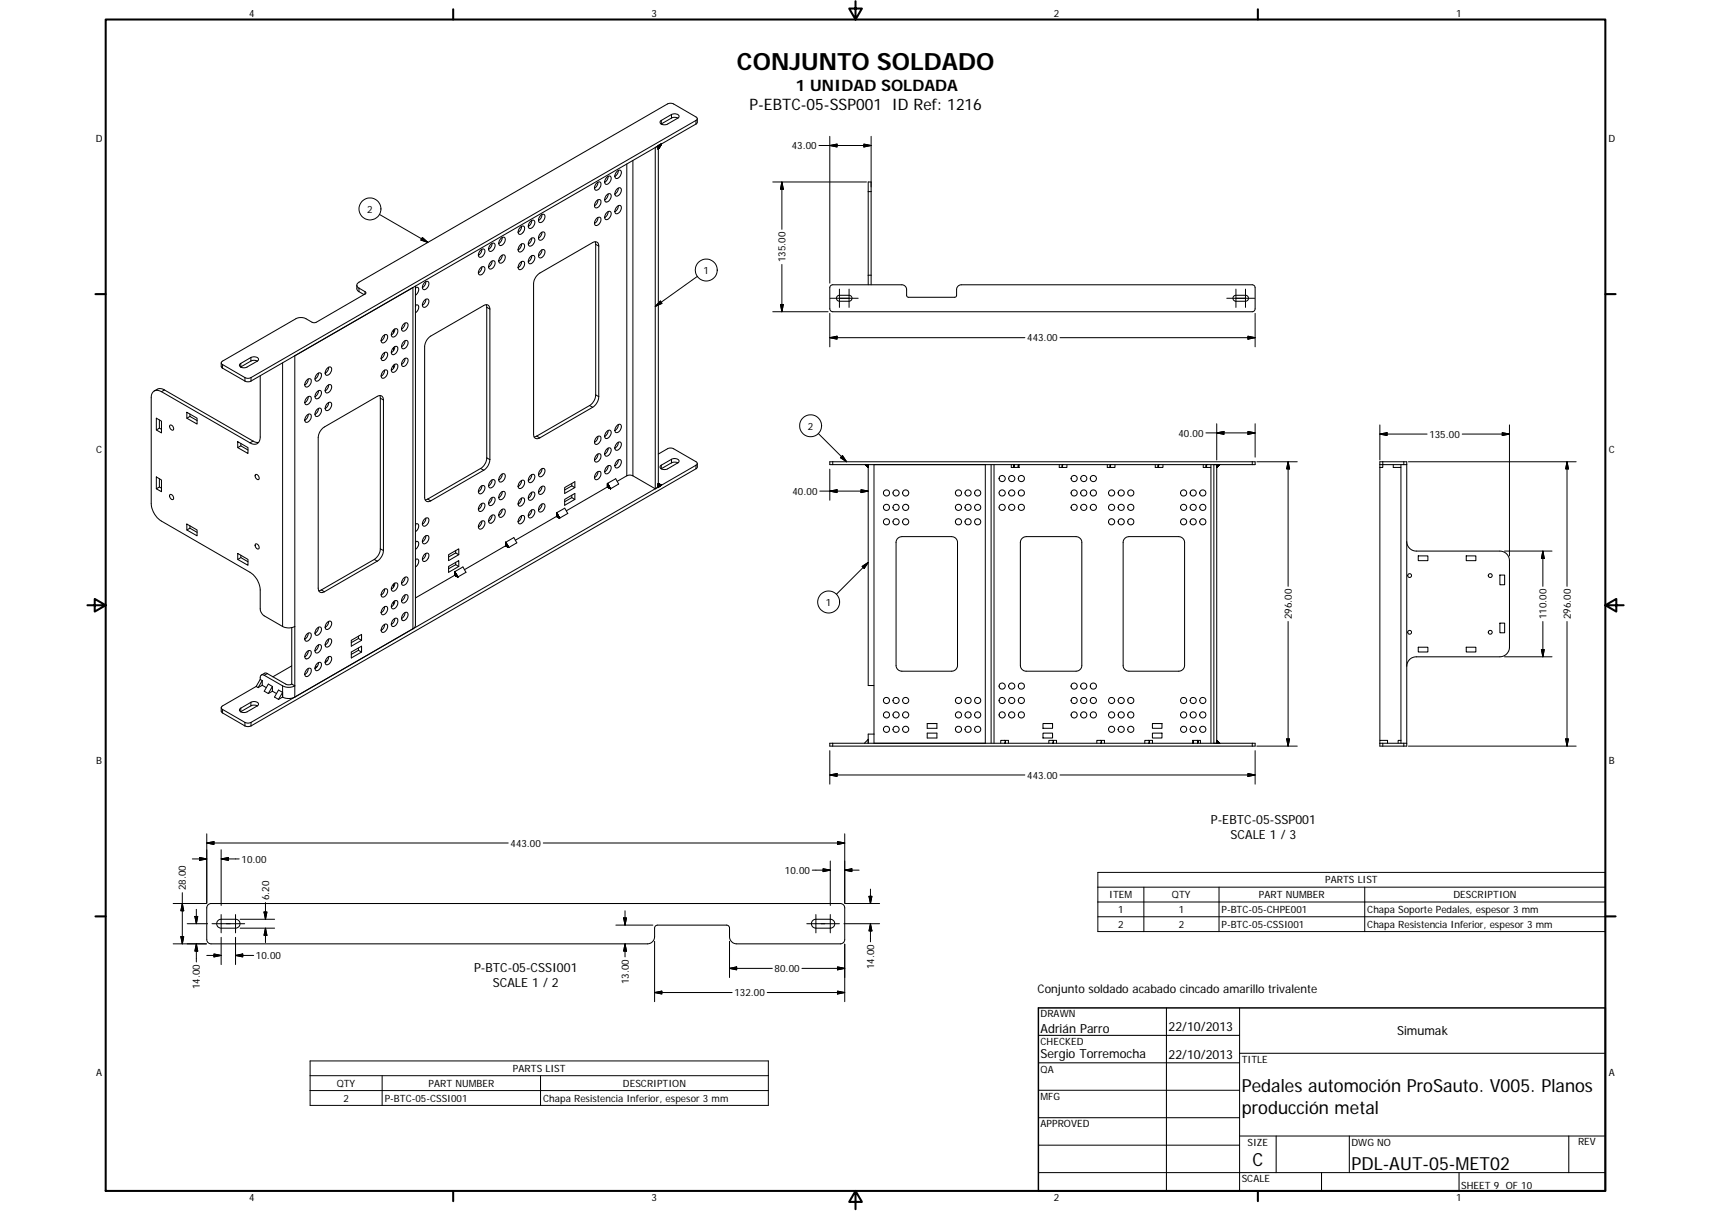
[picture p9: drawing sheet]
<svg xmlns="http://www.w3.org/2000/svg" width="594mm" height="420mm" viewBox="0 0 594 420" stroke-linecap="round" stroke-linejoin="round" font-family="sans-serif">
<g fill="none" stroke="#000" stroke-width=".36">
<path d="M214.2 59.6a.88 .88 0 0 1 1.3-.5 .88 .88 0 0 1 .1 1.4 1.29 1.29 0 0 1-.7 1.2 1.29 1.29 0 0 1-1.3-.1 2.08 2.08 0 0 1 .6-2zM214.7 59.1l-.3 1.1-.9 1M228.6 50.6v118.4M228.6 50.6l1.1-.6-1.1 1.8M228.6 50.6l-1.1 .6v118.4M229.4 41.9l4-2.3a1.58 1.58 0 0 1 2.4 .9l-4 2.5a1.68 1.68 0 0 1-2.6-.8zM235.4 41l-1-.3-1 .2-3.8 2.1M242.1 41.2v1.2l-.4 .6-154.8 89.3h-1.6l-8.2-4.7-.3-.5v-1.2M180.6 79a.89 .89 0 0 1 1.3-.5 .89 .89 0 0 1 .1 1.4 1.55 1.55 0 0 1-1.9 1.2 1.83 1.83 0 0 1 .5-2.1zM181.1 78.5l-.3 1.1-.9 1M184.1 76.9a.89 .89 0 0 1 1.3-.4 .89 .89 0 0 1 .2 1.4 1.32 1.32 0 0 1-2.1 1 2.11 2.11 0 0 1 .6-2zM184.6 76.5a2.46 2.46 0 0 1-1.2 2.1"/>
<path d="M187.6 74.9a.88 .88 0 0 1 1.3-.5 .88 .88 0 0 1 .2 1.4 1.27 1.27 0 0 1-.7 1.2 1.27 1.27 0 0 1-1.4-.1 2.09 2.09 0 0 1 .6-2zM188.2 74.4l-.4 1.4-.8 .7M207.1 63.6a.9 .9 0 0 1 1.3-.4 .9 .9 0 0 1 .2 1.4 1.48 1.48 0 0 1-2 1.2 1.86 1.86 0 0 1 .5-2.2zM207.1 69.7a.9 .9 0 0 1 1.3-.4 .9 .9 0 0 1 .2 1.4 1.51 1.51 0 0 1-2 1.2 1.89 1.89 0 0 1 .5-2.2zM207.3 75.7a.86 .86 0 0 1 1.2-.1 .86 .86 0 0 1 .1 1.2 1.32 1.32 0 0 1-2.1 1.1 2.23 2.23 0 0 1 .8-2.2zM207.6 63.2v.3a2.37 2.37 0 0 1-1.2 1.8M207.6 69.3v.3a2.28 2.28 0 0 1-1.2 1.8M207.6 75.5v.2a2.37 2.37 0 0 1-1.2 1.8M210.6 61.6a.89 .89 0 0 1 1.3-.4 .89 .89 0 0 1 .2 1.3l-.1 .3a1.17 1.17 0 0 1-2 .8 2.11 2.11 0 0 1 .6-2zM210.6 67.7a.89 .89 0 0 1 1.3-.4 .89 .89 0 0 1 .2 1.4 1.27 1.27 0 0 1-.7 1.2 1.27 1.27 0 0 1-1.4-.2 2.15 2.15 0 0 1 .6-2zM210.8 73.6a.86 .86 0 0 1 1.3-.1 .86 .86 0 0 1 0 1.3 1.27 1.27 0 0 1-.7 1.2 1.27 1.27 0 0 1-1.4-.2 2.2 2.2 0 0 1 .8-2.2zM211.2 73.4l-.3 1.1-.9 1"/>
<path d="M211.2 61.2l-.3 1-.9 1M211.2 67.3l-.3 1-.9 1.1M214.2 65.7a.89 .89 0 0 1 1.3-.5 .89 .89 0 0 1 .1 1.4 1.29 1.29 0 0 1-.7 1.2 1.29 1.29 0 0 1-1.3-.1 2.15 2.15 0 0 1 .6-2zM214.3 71.6a.86 .86 0 0 1 1.3-.1 .86 .86 0 0 1 0 1.2 1.29 1.29 0 0 1-.7 1.2 1.29 1.29 0 0 1-1.3-.1 2.2 2.2 0 0 1 .7-2.2zM214.7 71.4l-.3 1.1-.9 1M214.7 65.3l-.3 1-.9 1M123.9 99v1.4l.3 .5 2.2 1.3M143.4 99.8l-41 23.6M144.2 99.3v117.8l-.8 1.1-41 23.7-2.2 .5-2.1-.5M144.2 99.8a.82 .82 0 0 1 1.2 .2 .82 .82 0 0 1-.1 1.1l-1.1 1.3M144.3 99.8l-.1 .5M147.3 98.1a.89 .89 0 0 1 1.3-.4 .89 .89 0 0 1 .2 1.4 1.29 1.29 0 0 1-.7 1.2 1.29 1.29 0 0 1-1.4-.1 2.19 2.19 0 0 1 .6-2.1z"/>
<path d="M147.9 97.7l-.3 1.1-.9 1M166.8 86.9a.89 .89 0 0 1 1.3-.4 .89 .89 0 0 1 .1 1.3 1.29 1.29 0 0 1-.6 1.2 1.29 1.29 0 0 1-1.4-.1 2.17 2.17 0 0 1 .6-2zM167 92.8a.85 .85 0 0 1 1.2-.1 .85 .85 0 0 1 0 1.3 1.31 1.31 0 0 1-.6 1.1 1.31 1.31 0 0 1-1.4 0 2.19 2.19 0 0 1 .8-2.3zM167.3 92.6a2.36 2.36 0 0 1-1.2 2.1M167.3 86.5v.2a2.33 2.33 0 0 1-1.2 1.8M170.3 91a.89 .89 0 0 1 1.3-.4 .89 .89 0 0 1 .2 1.3 1.27 1.27 0 0 1-.7 1.2 1.27 1.27 0 0 1-1.4-.1 2.14 2.14 0 0 1 .6-2zM170.3 84.9a.9 .9 0 0 1 1.3-.5 .9 .9 0 0 1 .2 1.4 1.27 1.27 0 0 1-.7 1.2 1.27 1.27 0 0 1-1.4-.1 2.2 2.2 0 0 1 .6-2zM170.9 90.6l-.3 1-1 1M170.9 84.4l-.3 1.1-1 1M173.8 82.8a.9 .9 0 0 1 1.4-.4 .9 .9 0 0 1 .1 1.4 1.29 1.29 0 0 1-.7 1.1 1.29 1.29 0 0 1-1.3-.1 2.2 2.2 0 0 1 .5-2zM173.8 89a.9 .9 0 0 1 1.4-.5 .9 .9 0 0 1 .1 1.4 1.27 1.27 0 0 1-.7 1.2 1.27 1.27 0 0 1-1.3-.1 2.14 2.14 0 0 1 .5-2zM174.4 82.4l-.3 1.1-.9 1"/>
<path d="M174.4 88.5l-.3 1.1-.9 1M180.6 85.1a.89 .89 0 0 1 1.3-.5 .89 .89 0 0 1 .1 1.4 1.48 1.48 0 0 1-1.9 1.2 1.83 1.83 0 0 1 .5-2.1zM180.6 91.2a.9 .9 0 0 1 1.3-.4 .9 .9 0 0 1 .1 1.3 1.48 1.48 0 0 1-1.9 1.3 1.83 1.83 0 0 1 .5-2.2zM181.1 84.6l-.3 1.1-.9 1M181.1 90.8l-.3 1-.9 1M184.1 83a.89 .89 0 0 1 1.3-.4 .89 .89 0 0 1 .2 1.4 1.3 1.3 0 0 1-.7 1.2 1.3 1.3 0 0 1-1.4-.2 2.11 2.11 0 0 1 .6-2zM184.1 89.2a.9 .9 0 0 1 1.3-.5 .9 .9 0 0 1 .2 1.4 1.47 1.47 0 0 1-2 1.2 1.81 1.81 0 0 1 .5-2.1zM184.6 82.6l-.2 1.1-1 1M184.6 88.7l-.2 1.1-1 1M186.6 95.4l.8-.6 18.4-10.6a1.29 1.29 0 0 1 1.5-.2 1.29 1.29 0 0 1 .6 1.4l-.2 53.3-.6 1.4-1 1-18.7 10.8a1.3 1.3 0 0 1-1.5 .2 1.3 1.3 0 0 1-.6-1.4v-52.3l.2-1.4zM187.6 87.1a.88 .88 0 0 1 1.3-.4 .88 .88 0 0 1 .2 1.3 1.29 1.29 0 0 1-.7 1.2 1.29 1.29 0 0 1-1.4-.1 2.08 2.08 0 0 1 .6-2zM187.6 81a.88 .88 0 0 1 1.3-.4 .88 .88 0 0 1 .2 1.3 1.29 1.29 0 0 1-.7 1.2 1.29 1.29 0 0 1-1.4-.1 2.13 2.13 0 0 1 .6-2z"/>
<path d="M188.2 86.7l-.4 1.3-.8 .8M188.2 80.6l-.4 1.3-.8 .7M206.7 83.9v54.1l-.5 1.1-1.2 1.4-18.7 10.8-.8 .3M288.5 99l.6-.2h24a1.69 1.69 0 0 1 1.7 1.7v2.1l.7 .5h16.1l.5-.6v-2a1.68 1.68 0 0 1 1.7-1.7h101l.8 .4 .2 .6v7.3l-.2 .7-.8 .4h-145.7l-.6-.3-.4-.8v-7.3zM301.4 98.8v-35.7h1.1v35.7M133 116.6a.89 .89 0 0 1 1.3-.4 .89 .89 0 0 1 .2 1.4 1.27 1.27 0 0 1-.7 1.1 1.27 1.27 0 0 1-1.4-.1 2.2 2.2 0 0 1 .6-2zM133.6 116.2l-.1 .2a2.37 2.37 0 0 1-1.2 1.9M136.6 114.6a.89 .89 0 0 1 1.3-.5 .89 .89 0 0 1 .1 1.4 1.29 1.29 0 0 1-.7 1.2 1.29 1.29 0 0 1-1.3-.1 2.13 2.13 0 0 1 .6-2zM137.1 114.2v.2a2.32 2.32 0 0 1-1.2 1.8M140.1 118.6a.89 .89 0 0 1 1.3-.4 .89 .89 0 0 1 .2 1.4 1.27 1.27 0 0 1-.7 1.2 1.27 1.27 0 0 1-1.4-.1 2.2 2.2 0 0 1 .6-2.1zM140.1 112.5a.9 .9 0 0 1 1.3-.4 .9 .9 0 0 1 .2 1.4l-.2 .2a1.17 1.17 0 0 1-1.9 .8 2.17 2.17 0 0 1 .6-2zM140.6 118.2l-.2 1.1-1 1"/>
<path d="M140.6 112.1l-.2 1.1-1 1M144.2 105.9a.82 .82 0 0 1 1.2 .2 .82 .82 0 0 1-.1 1.1l-1.1 1.3M144.3 105.9l-.1 .5M147.3 104.3a.89 .89 0 0 1 1.3-.5 .89 .89 0 0 1 .2 1.4 1.29 1.29 0 0 1-.7 1.2 1.29 1.29 0 0 1-1.4-.1 2.13 2.13 0 0 1 .6-2zM147.9 103.8l-.3 1.1-.9 1M149 117l19-11a1.3 1.3 0 0 1 1.4-.1 1.3 1.3 0 0 1 .7 1.3v52.3l-.2 1-.7 1.4-1 1.1-18.6 10.8a1.29 1.29 0 0 1-1.5 .1 1.29 1.29 0 0 1-.7-1.3v-52.6l.7-1.8zM168.8 105.7l.2 .9v52.3l-.3 1.4-.7 1.3-.8 .8-18.7 10.8-.9 .2M290.8 102.7l.7-.3h3.3a1.04 1.04 0 0 1 1 1.1 1.04 1.04 0 0 1-1 1h-3.3a1.05 1.05 0 0 1-1-.7 1.05 1.05 0 0 1 .3-1.1zM428.3 102.9l.6-.4 3.5-.1a1.04 1.04 0 0 1 1.1 1.1 1.04 1.04 0 0 1-1.1 1h-3.3a1.04 1.04 0 0 1-.8-1.6zM53.5 135.6l1.1-.6a2.55 2.55 0 0 1 2.5 .3l30.8 17.7 1.9 .5M77.1 125.4l25.9-15 1-.2 1.4 .1 3.1 1.6 1.3-.1 17.1-9.9v-.6l-2.3-1.3a1.08 1.08 0 0 1-.7-1.1 1.08 1.08 0 0 1 .7-1l107.1-61.8 1.1-.3 1.1 .3 7.8 4.5a.62 .62 0 0 1 .4 .6 .62 .62 0 0 1-.4 .6l-154.8 89.3-1.1 .2-.8-.3-7.9-4.6-.3-.5zM83.4 126.2l3.9-2.3a1.58 1.58 0 0 1 2.4 .9l-3.9 2.5a1.7 1.7 0 0 1-2.6-.7z"/>
<path d="M89.4 125.3l-1-.3-1.1 .2-3.8 2.1M90.4 130.4v21.2a2.14 2.14 0 0 1-1.1 2.3 2.14 2.14 0 0 1-2.5-.3l-30.7-17.7a2.18 2.18 0 0 0-2.6-.2 2.18 2.18 0 0 0-1 2.3v36.7a7.8 7.8 0 0 0 3.6 6.1l31.1 18a7.8 7.8 0 0 1 3.2 5.9v6.5a3.1 3.1 0 0 0 1.4 2.5l6.9 3.9 1.9 .2 1.8-.4v20.6M106.5 131.9a.9 .9 0 0 1 1.3-.4 .9 .9 0 0 1 .2 1.3 1.49 1.49 0 0 1-2 1.3 1.89 1.89 0 0 1 .5-2.2zM106.5 138a.9 .9 0 0 1 1.3-.4 .9 .9 0 0 1 .2 1.4 1.49 1.49 0 0 1-2 1.2 1.89 1.89 0 0 1 .5-2.2zM107 131.5v.3a2.33 2.33 0 0 1-1.2 1.8M107 137.6v.3a2.33 2.33 0 0 1-1.2 1.8M110 136a.89 .89 0 0 1 1.4-.4 .89 .89 0 0 1 .1 1.3 1.27 1.27 0 0 1-.7 1.2 1.27 1.27 0 0 1-1.4-.1 2.11 2.11 0 0 1 .6-2zM110.2 129.7a.86 .86 0 0 1 1.3-.1 .86 .86 0 0 1 0 1.2l-.1 .3a1.17 1.17 0 0 1-2 .8 2.22 2.22 0 0 1 .8-2.2zM110.6 135.6l-.3 1-.9 1M110.6 129.5l-.3 1-.9 1M113.6 134a.89 .89 0 0 1 1.3-.5 .89 .89 0 0 1 .1 1.4l-.1 .3a1.17 1.17 0 0 1-1.9 .8 2.11 2.11 0 0 1 .6-2zM113.8 127.6a.86 .86 0 0 1 1.2-.1 .86 .86 0 0 1 0 1.3 1.29 1.29 0 0 1-.7 1.2 1.29 1.29 0 0 1-1.3-.1 2.22 2.22 0 0 1 .8-2.3z"/>
<path d="M114.1 133.5l-.3 1.1-.9 1M114.1 127.4l-.3 1.1-.9 1M114.1 139.7l-.3 1-.9 1M131.9 137.2v54.2l-.7 1.4-1.2 1.3-19.3 10.9M133.2 128.7a.86 .86 0 0 1 1.3-.2 .86 .86 0 0 1 0 1.3l-.1 .3a1.17 1.17 0 0 1-2 .8 2.26 2.26 0 0 1 .8-2.2zM133.2 122.5a.86 .86 0 0 1 1.3-.1 .86 .86 0 0 1 0 1.3 1.47 1.47 0 0 1-2 1.2 2.11 2.11 0 0 1 .7-2.4zM133.6 128.4l-.1 .3a2.37 2.37 0 0 1-1.2 1.8M133.6 122.3l-.1 .3a2.36 2.36 0 0 1-1.2 1.8M136.8 126.6a.85 .85 0 0 1 1.2-.1 .85 .85 0 0 1 0 1.2 1.47 1.47 0 0 1-1.9 1.3 2.01 2.01 0 0 1 .7-2.4zM136.8 120.5a.85 .85 0 0 1 1.2-.1 .85 .85 0 0 1 0 1.2 1.29 1.29 0 0 1-.7 1.2 1.29 1.29 0 0 1-1.3-.1 2.17 2.17 0 0 1 .8-2.2zM137.1 126.4v.3a2.33 2.33 0 0 1-1.2 1.8M137.1 120.3v.2a2.24 2.24 0 0 1-1.2 1.8"/>
<path d="M140.1 124.8a.89 .89 0 0 1 1.3-.5 .89 .89 0 0 1 .2 1.4 1.45 1.45 0 0 1-2 1.3 1.86 1.86 0 0 1 .5-2.2zM140.6 124.3l-.2 1.1-1 1M54.3 145.1l1.8 1v4.1l-1.8-1zM55.3 148.5l-1 .7M55.3 145.7v2.8l.8 .4M59 147.5a1.01 1.01 0 0 1 1.1 .6 1.01 1.01 0 0 1-.2 1.2 1.26 1.26 0 0 1-.9-1.8zM64.9 143l3.5 2.1v2l-3.5-2zM65.9 143.7v.8l2.5 1.4M65.9 144.5l-1 .6M82.5 153.2l3.6 2.1v2l-3.6-2zM83.6 153.9v.8l2.5 1.4M83.6 154.7l-1.1 .6"/>
<path d="M106.7 144a.81 .81 0 0 1 1.1-.3 .81 .81 0 0 1 .2 1.1v.3a1.52 1.52 0 0 1-2 1.2 2.11 2.11 0 0 1 .7-2.3zM107 143.7v.3a2.4 2.4 0 0 1-1.2 1.8M110 142.1a.89 .89 0 0 1 1.3-.4 .89 .89 0 0 1 .2 1.4 1.27 1.27 0 0 1-.7 1.2 1.27 1.27 0 0 1-1.4-.2 2.15 2.15 0 0 1 .6-2zM110.6 141.7v.2a2.36 2.36 0 0 1-1.2 1.9M111.8 148.8l19.2-11.3a1.32 1.32 0 0 1 1.5-.1 1.32 1.32 0 0 1 .6 1.4l-.1 53.3-.9 1.7-.8 .7-18.7 10.8a1.32 1.32 0 0 1-1.5 .1 1.32 1.32 0 0 1-.6-1.3v-52.3l.4-1.7zM113.6 140.1a.89 .89 0 0 1 1.3-.5 .89 .89 0 0 1 .1 1.4 1.27 1.27 0 0 1-.7 1.2 1.27 1.27 0 0 1-1.3-.1 2.15 2.15 0 0 1 .6-2zM207.3 157.7a.87 .87 0 0 1 1.2-.1 .87 .87 0 0 1 .1 1.3 1.51 1.51 0 0 1-2 1.2 2.08 2.08 0 0 1 .7-2.4zM207.3 151.6a.87 .87 0 0 1 1.2-.1 .87 .87 0 0 1 .1 1.3 1.55 1.55 0 0 1-2 1.2 2.08 2.08 0 0 1 .7-2.4zM207.6 157.5l-.2 1.1-1 1M207.6 151.4l-.2 1.1-1 1M210.8 155.7a.86 .86 0 0 1 1.3-.1 .86 .86 0 0 1 0 1.2 1.29 1.29 0 0 1-.7 1.2 1.29 1.29 0 0 1-1.4-.1 2.22 2.22 0 0 1 .8-2.2zM210.8 149.6a.86 .86 0 0 1 1.3-.1 .86 .86 0 0 1 0 1.2 1.31 1.31 0 0 1-2.1 1.1 2.22 2.22 0 0 1 .8-2.2z"/>
<path d="M211.2 155.5l-.3 1-.9 1.1M211.2 149.4a2.46 2.46 0 0 1-1.2 2M214.2 160a.88 .88 0 0 1 1.3-.5 .88 .88 0 0 1 .1 1.4 1.29 1.29 0 0 1-.7 1.2 1.29 1.29 0 0 1-1.3-.1 2.08 2.08 0 0 1 .6-2zM214.2 147.7a.88 .88 0 0 1 1.3-.4 .88 .88 0 0 1 .1 1.4 1.27 1.27 0 0 1-.7 1.2 1.27 1.27 0 0 1-1.3-.2 2.09 2.09 0 0 1 .6-2zM214.2 153.9a.88 .88 0 0 1 1.3-.5 .88 .88 0 0 1 .1 1.4 1.29 1.29 0 0 1-.7 1.2 1.29 1.29 0 0 1-1.3-.1 2.13 2.13 0 0 1 .6-2zM214.7 159.6l-.4 1.3-.8 .7M214.7 147.3v.3a2.4 2.4 0 0 1-1.2 1.8M214.7 153.5v.2a2.4 2.4 0 0 1-1.2 1.8M228.6 157.5l3.4-1.9 1.1-.2 8.6 4.8a.64 .64 0 0 1 .4 .6 .64 .64 0 0 1-.4 .6l-154.5 89.2-1.1 .3-.8-.2-8-4.6a.64 .64 0 0 1-.5-.6 .64 .64 0 0 1 .5-.6l11.6-6.7M54.3 165.5l1.8 1v4.1l-1.8-1zM55.3 169l-1 .6M55.3 166.1v2.9l.8 .4"/>
<path d="M59 171.6a1.01 1.01 0 0 1 1.1 .6 1.01 1.01 0 0 1-.2 1.1 1.25 1.25 0 0 1-.9-1.7zM88.7 164.7a1.09 1.09 0 0 1 1.1 .5 1.09 1.09 0 0 1-.1 1.2 1.23 1.23 0 0 1-1-1.7zM147.9 179.8l-.3 1-.9 1M167 174.9a.86 .86 0 0 1 1.2-.1 .86 .86 0 0 1 0 1.2l-.1 .3a1.17 1.17 0 0 1-1.9 .8 2.22 2.22 0 0 1 .8-2.2zM167 168.8a.86 .86 0 0 1 1.2-.1 .86 .86 0 0 1 0 1.2l-.1 .3a1.17 1.17 0 0 1-1.9 .8 2.22 2.22 0 0 1 .8-2.2zM167.3 174.7l-.2 1-1 1M167.3 168.5l-.2 1.1-1 1M170.3 179.2a.9 .9 0 0 1 1.3-.5 .9 .9 0 0 1 .2 1.4 1.27 1.27 0 0 1-.7 1.2 1.27 1.27 0 0 1-1.4-.1 2.17 2.17 0 0 1 .6-2zM170.3 166.9a.9 .9 0 0 1 1.3-.4 .9 .9 0 0 1 .2 1.4 1.31 1.31 0 0 1-2.1 1.1 2.17 2.17 0 0 1 .6-2.1zM170.3 173.1a.9 .9 0 0 1 1.3-.5 .9 .9 0 0 1 .2 1.4 1.27 1.27 0 0 1-.7 1.2 1.27 1.27 0 0 1-1.4-.1 2.17 2.17 0 0 1 .6-2zM170.9 178.8l-.3 1-1 1M170.9 166.5a2.42 2.42 0 0 1-1.3 2.1"/>
<path d="M170.9 172.6l-.3 1.1-1 1M173.8 164.9a.89 .89 0 0 1 1.3-.5 .89 .89 0 0 1 .2 1.4 1.27 1.27 0 0 1-.7 1.2 1.27 1.27 0 0 1-1.3-.1 2.14 2.14 0 0 1 .5-2zM173.8 177.1a.89 .89 0 0 1 1.3-.4 .89 .89 0 0 1 .2 1.4 1.29 1.29 0 0 1-.7 1.2 1.29 1.29 0 0 1-1.3-.1 2.13 2.13 0 0 1 .5-2.1zM173.8 171a.89 .89 0 0 1 1.3-.4 .89 .89 0 0 1 .2 1.3 1.46 1.46 0 0 1-2 1.3 1.92 1.92 0 0 1 .5-2.2zM174.4 164.5l-.4 1.3-.8 .7M174.4 176.7l-.3 1.1-.9 1M174.4 170.6l-.4 1.3-.8 .8M180.6 173.3a.89 .89 0 0 1 1.3-.5 .89 .89 0 0 1 .1 1.4 1.51 1.51 0 0 1-1.9 1.2 1.8 1.8 0 0 1 .5-2.1zM180.6 179.4a.89 .89 0 0 1 1.3-.5 .89 .89 0 0 1 .1 1.4 1.55 1.55 0 0 1-1.9 1.3 1.83 1.83 0 0 1 .5-2.2zM180.6 167.1a.9 .9 0 0 1 1.3-.4 .9 .9 0 0 1 .1 1.4 1.29 1.29 0 0 1-.7 1.1 1.29 1.29 0 0 1-1.3-.1 2.2 2.2 0 0 1 .6-2zM181.1 172.8l-.3 1.1-.9 1M181.1 178.9l-.3 1.1-.9 1"/>
<path d="M181.1 166.7l-.3 1.1-.9 1M184.1 171.2a.89 .89 0 0 1 1.3-.4 .89 .89 0 0 1 .2 1.3 1.5 1.5 0 0 1-2 1.3 1.8 1.8 0 0 1 .5-2.2zM184.1 165.1a.9 .9 0 0 1 1.3-.4 .9 .9 0 0 1 .2 1.3 1.47 1.47 0 0 1-2 1.3 1.83 1.83 0 0 1 .5-2.2zM184.1 177.4a.89 .89 0 0 1 1.3-.5 .89 .89 0 0 1 .2 1.4 1.32 1.32 0 0 1-2.1 1.1 2.08 2.08 0 0 1 .6-2zM184.6 170.8l-.4 1.3-.8 .7M184.6 164.7l-.4 1.3-.8 .7M184.6 176.9a2.4 2.4 0 0 1-1.2 2.1M187.6 163a.89 .89 0 0 1 1.4-.4 .89 .89 0 0 1 .1 1.4l-.1 .3a1.17 1.17 0 0 1-2 .8 2.11 2.11 0 0 1 .6-2.1zM187.6 169.2a.89 .89 0 0 1 1.3-.4 .89 .89 0 0 1 .2 1.3 1.27 1.27 0 0 1-.7 1.2 1.27 1.27 0 0 1-1.4-.1 2.15 2.15 0 0 1 .6-2zM187.8 175.1a.86 .86 0 0 1 1.3-.1 .86 .86 0 0 1 0 1.2 1.27 1.27 0 0 1-.7 1.2 1.27 1.27 0 0 1-1.4-.1 2.2 2.2 0 0 1 .8-2.2zM188.2 162.6l-.3 1.1-.9 1M188.2 174.9l-.3 1-.9 1.1"/>
<path d="M188.2 168.7l-.3 1.1-.9 1M193.2 177.9l2.9-1.6 1 1.8-2.8 1.7M193.2 177.9l1.1 1.9M193.2 177.9v1.3M193.2 179.2l1.1 .6M193.2 179.2l-14.3 8.2M198.5 172.7l-2.4 1.4M198.5 168.6l-2.4 1.4M198.5 168.6l1.1 .6-3.5 2v-2l3.5-2.1v2.1M198.5 172.7l1.1 .6-3.5 2v-2l3.5-2.1v2.1M198.5 167.7v.9M198.5 171.8v.9"/>
<path d="M207.1 164.1a.9 .9 0 0 1 1.3-.5 .9 .9 0 0 1 .2 1.4 1.48 1.48 0 0 1-2 1.2 1.86 1.86 0 0 1 .5-2.1zM207.6 163.6l-.2 1.1-1 1M210.6 162a.89 .89 0 0 1 1.3-.4 .89 .89 0 0 1 .2 1.4l-.1 .3a1.17 1.17 0 0 1-2 .7 2.11 2.11 0 0 1 .6-2zM210.9 167.7l1.1 1.9M210.9 169l1.1 .6M210.9 167.7l2.9-1.6 1 1.8-2.8 1.7M210.9 167.7v1.3M210.9 169l-14.3 8.2M211.2 161.6l-.3 1.1-.9 1M214.3 167l3.3-1.9 1.4-.3 8.5 4.8M228.6 167.7l1.1 .7-1.1 .6M228.6 169l-1.1 .6"/>
<path d="M229.4 161.5l3.7-2.1a1.73 1.73 0 0 1 2.7 .7l-4.2 2.7a1.58 1.58 0 0 1-2.4-.9zM235.4 160.6l-1-.3-1 .2-3.8 2.1M242.1 160.8v1.2l-.4 .6-154.5 89.3-1.1 .2-1.1-.2-7.9-4.7-.3-.5v-1.2M288.1 160.2h147.7v1h-147.7zM300.5 161.2l.9 1M301.4 161.2v76.6h2.1v16.9h-2.1v3.2M344.1 161.2v96.7M351.1 161.2v1h2.7v-1M367.8 161.2v1h2.7v-1M384.5 161.2v1h2.6v-1M401.1 161.2v1h2.7v-1M417.8 161.2v1h2.6v-1"/>
<path d="M421.5 161.2v96.7h1v-96.7v1l1-1M479.1 161.2h1M480.1 161.2v1h-1M483.8 161.2v1h2.6v-1M488.4 161.2h-8.3M64.9 181.8l3.5 2.1v2l-3.5-2zM65.9 182.4v.9l2.5 1.4M65.9 183.3l-1 .6M82.5 192l3.6 2.1v2l-3.6-2zM83.6 192.6v.9l2.5 1.4M83.6 193.5l-1.1 .6M88.7 188.7a1.09 1.09 0 0 1 1.1 .6 1.09 1.09 0 0 1-.1 1.2 1.21 1.21 0 0 1-1-1.8z"/>
<path d="M144.2 188a.92 .92 0 0 1 1.2 .3 .92 .92 0 0 1-.2 1.2l-1 1.1M144.2 181.8a.84 .84 0 0 1 1.2 .2 .84 .84 0 0 1-.1 1.2l-1.1 1.3M144.2 194.1a.91 .91 0 0 1 1.2 .4 .91 .91 0 0 1-.2 1.2l-1 1M144.3 187.9l-.1 .6M144.3 181.8l-.1 .6M144.3 194.1l-.1 .5M147.3 180.2a.9 .9 0 0 1 1.3-.4 .9 .9 0 0 1 .2 1.3l-.1 .3a1.19 1.19 0 0 1-2 .8 2.17 2.17 0 0 1 .6-2zM147.3 192.4a.89 .89 0 0 1 1.3-.4 .89 .89 0 0 1 .2 1.4 1.27 1.27 0 0 1-.7 1.2 1.27 1.27 0 0 1-1.4-.2 2.14 2.14 0 0 1 .6-2zM147.3 186.3a.9 .9 0 0 1 1.3-.4 .9 .9 0 0 1 .2 1.4 1.27 1.27 0 0 1-.7 1.2 1.27 1.27 0 0 1-1.4-.2 2.2 2.2 0 0 1 .6-2zM147.9 192l-.3 1.1-.9 1M147.9 185.9l-.3 1-.9 1.1M157.9 198.4l2.8-1.7 1.1 1.9-2.8 1.6"/>
<path d="M157.9 198.4l1.1 1.8M157.9 198.4v1.2M157.9 199.6l1.1 .6M157.9 199.6l-13.7 7.9M158.2 195.9l1.1 .6-3.5 2.1v-2.1l3.5-2v2M158.2 195.1v.8M158.2 195.9l-2.4 1.4M158.2 191.8l1.1 .6-3.5 2.1v-2.1l3.5-2v2M158.2 191v.8M158.2 191.8l-2.4 1.5M166.8 181.2a.89 .89 0 0 1 1.3-.4 .89 .89 0 0 1 .1 1.4 1.27 1.27 0 0 1-.6 1.1 1.27 1.27 0 0 1-1.4-.1 2.11 2.11 0 0 1 .6-2zM167.3 180.8v.2a2.41 2.41 0 0 1-1.2 1.9"/>
<path d="M175.6 188.2l2.8-1.7 1 1.8-2.8 1.7M175.6 188.2l1 1.8M175.6 188.2v1.2M175.6 189.4l1 .6M175.6 189.4l-14.3 8.3M311.6 186.9l.9-.6 .6-.1h17.3a2.01 2.01 0 0 1 2.1 2v42.7a2.01 2.01 0 0 1-2.1 2h-17.3a2.04 2.04 0 0 1-2-2v-42.7zM354.8 186.9l.8-.6 .7-.1h17.3a2.05 2.05 0 0 1 2 2v42.7a1.97 1.97 0 0 1-2 2h-17.3a2.08 2.08 0 0 1-2-2v-42.7zM390.4 186.9l.9-.6 .7-.1h17.3a2.08 2.08 0 0 1 2 2v42.7a2.01 2.01 0 0 1-2 2h-17.3a2.05 2.05 0 0 1-2-2v-42.7zM488.4 187.9a3.3 3.3 0 0 0 3.4 3.3h29a3.4 3.4 0 0 1 3.3 3.3v30.1a3.4 3.4 0 0 1-3.3 3.3h-29a3.3 3.3 0 0 0-3.4 3.3M492.4 192.9h3.4v1.6h-3.4zM509.1 192.9h3.3v1.6h-3.3zM520.8 199.5h1.6v3.4h-1.6z"/>
<path d="M101.3 217.7v19.6M106.7 219.9a.87 .87 0 0 1 1.3-.1 .87 .87 0 0 1 0 1.2 1.52 1.52 0 0 1-2 1.3 2.13 2.13 0 0 1 .7-2.4zM107 219.7v.2a2.4 2.4 0 0 1-1.2 1.9M110.2 217.9a.86 .86 0 0 1 1.3-.2 .86 .86 0 0 1 0 1.3 1.27 1.27 0 0 1-.7 1.2 1.27 1.27 0 0 1-1.4-.1 2.2 2.2 0 0 1 .8-2.2zM110.6 217.6l-.3 1.1-.9 1M113.6 216a.89 .89 0 0 1 1.3-.4 .89 .89 0 0 1 .1 1.4 1.29 1.29 0 0 1-.7 1.1 1.29 1.29 0 0 1-1.3-.1 2.17 2.17 0 0 1 .6-2zM114.1 215.6v.3a2.33 2.33 0 0 1-1.2 1.8M133 204.8a.88 .88 0 0 1 1.3-.4 .88 .88 0 0 1 .2 1.3 1.44 1.44 0 0 1-2 1.3 1.92 1.92 0 0 1 .5-2.2zM133 210.9a.89 .89 0 0 1 1.3-.4 .89 .89 0 0 1 .2 1.4 1.27 1.27 0 0 1-.7 1.1 1.27 1.27 0 0 1-1.4-.1 2.13 2.13 0 0 1 .6-2zM133.2 216.9a.85 .85 0 0 1 1.3-.2 .85 .85 0 0 1 0 1.3 1.27 1.27 0 0 1-.7 1.2 1.27 1.27 0 0 1-1.4-.1 2.24 2.24 0 0 1 .8-2.2zM133.6 204.4l-.1 .2a2.29 2.29 0 0 1-1.2 1.8M133.6 216.6l-.1 .3a2.36 2.36 0 0 1-1.2 1.8"/>
<path d="M133.6 210.5l-.1 .3a2.29 2.29 0 0 1-1.2 1.8M136.6 215a.89 .89 0 0 1 1.3-.4 .89 .89 0 0 1 .1 1.3 1.27 1.27 0 0 1-.7 1.2 1.27 1.27 0 0 1-1.3-.1 2.15 2.15 0 0 1 .6-2zM136.6 208.9a.89 .89 0 0 1 1.3-.4 .89 .89 0 0 1 .1 1.3 1.27 1.27 0 0 1-.7 1.2 1.27 1.27 0 0 1-1.3-.1 2.11 2.11 0 0 1 .6-2zM136.8 202.5a.86 .86 0 0 1 1.2-.1 .86 .86 0 0 1 0 1.3l-.1 .3a1.17 1.17 0 0 1-1.9 .8 2.22 2.22 0 0 1 .8-2.3zM137.1 214.6v.2a2.23 2.23 0 0 1-1.2 1.8M137.1 202.3v.3a2.4 2.4 0 0 1-1.2 1.8M137.1 208.4l-.3 1.1-.9 1M140.1 206.8a.9 .9 0 0 1 1.3-.4 .9 .9 0 0 1 .2 1.4 1.27 1.27 0 0 1-.7 1.2 1.27 1.27 0 0 1-1.4-.1 2.17 2.17 0 0 1 .6-2.1zM140.1 200.7a.89 .89 0 0 1 1.3-.4 .89 .89 0 0 1 .2 1.4 1.31 1.31 0 0 1-2.1 1 2.17 2.17 0 0 1 .6-2zM140.1 213a.9 .9 0 0 1 1.3-.5 .9 .9 0 0 1 .2 1.4 1.27 1.27 0 0 1-.7 1.2 1.27 1.27 0 0 1-1.4-.1 2.2 2.2 0 0 1 .6-2zM140.6 206.4l-.2 1.1-1 1M140.6 212.5l-.2 1.1-1 1"/>
<path d="M140.6 200.3l-.2 1.1-1 1M520.8 216.2h1.6v3.3h-1.6zM88.9 238.2l.7 .4M90.4 235.7v-.6a.85 .85 0 0 1 .4-.9 .85 .85 0 0 1 1 .1l6.9 3.9 1.9 .3 1.8-.5M90.4 235.7l-1.5 2.5M90.4 235.7l.7 .4M90.8 234.2l1.6-.7 7 3.9 1.1 .2 .8-.3M91.1 237.8l1.3 .8M91.1 236.1l-1.5 2.5M91.1 237.8l-1.5 .8M91.1 236.1v1.7M94.6 239.8l-1.4 .8"/>
<path d="M94.6 238.2l-1.4-.9-1.4 2.5 1.4 .8M94.6 238.2l-1.4 2.4M94.6 238.2v1.6M94.6 239.8l1.4 .8M101.3 237.3l1.1 .7M101.3 231l-6.5 3.8M106.5 232.3a.9 .9 0 0 1 1.3-.4 .9 .9 0 0 1 .2 1.4 1.49 1.49 0 0 1-2 1.2 1.92 1.92 0 0 1 .5-2.2zM106.7 226a.87 .87 0 0 1 1.2-.1 .87 .87 0 0 1 .1 1.3 1.49 1.49 0 0 1-2 1.2 2.13 2.13 0 0 1 .7-2.4zM107 231.9v.3a2.32 2.32 0 0 1-1.2 1.8M107 225.8v.2a2.31 2.31 0 0 1-1.2 1.9M110.1 231.2l-.7 .4M110.2 224a.86 .86 0 0 1 1.3-.1 .86 .86 0 0 1 0 1.2l-.1 .3a1.17 1.17 0 0 1-2 .8 2.22 2.22 0 0 1 .8-2.2z"/>
<path d="M110.2 230.1a.86 .86 0 0 1 1.3-.1 .86 .86 0 0 1 0 1.2l-.1 .3a1.17 1.17 0 0 1-2 .8 2.22 2.22 0 0 1 .8-2.2zM110.6 223.8l-.3 1-.9 1M110.6 229.9l-.3 1-.9 1.1M113.7 229.2l-.8 .4M113.8 222a.85 .85 0 0 1 1.2-.2 .85 .85 0 0 1 0 1.3 1.31 1.31 0 0 1-.7 1.2 1.31 1.31 0 0 1-1.3-.1 2.19 2.19 0 0 1 .8-2.2zM113.8 228.1a.85 .85 0 0 1 1.2-.1 .85 .85 0 0 1 0 1.2 1.29 1.29 0 0 1-.6 1.2 1.29 1.29 0 0 1-1.4-.1 2.22 2.22 0 0 1 .8-2.2zM114.1 221.7a2.36 2.36 0 0 1-1.2 2.1M114.1 227.9l-.3 1-.9 1M122 222.2l3.5-2.1v2.1l-3.5 2zM122 226.2l3.5-2v2l-3.5 2.1zM124.5 225.6l1 .6M124.5 220.7v.8"/>
<path d="M124.5 224.8v.8M124.5 221.5l1 .7M124.5 225.6l-2.5 1.4M124.5 221.5l-2.5 1.5M492.4 224.6h3.4v1.6h-3.4zM509.1 224.6h3.3v1.6h-3.3zM83.4 245.8l3.7-2.1a1.71 1.71 0 0 1 2.6 .8l-4.2 2.6a1.58 1.58 0 0 1-2.3-.9zM89.4 244.9l-1-.3-1.1 .2-3.8 2.2M98.1 240.2l-1.4-.8-1.4 2.5 1.4 .8M98.1 240.2l-1.4 2.5M98.1 241.9l-1.4 .8M98.1 240.2v1.7"/>
<path d="M288.1 257.9h147.7v1h-147.7zM301.4 256.5l-1.3 1.4M321.9 251h3.4v1.7h-3.4zM321.9 254.4h3.4v1.7h-3.4zM347.5 257.9v-1h2.6v1M362.1 251h3.4v1.7h-3.4zM362.1 254.4h3.4v1.7h-3.4zM364.2 257.9v-1h2.6v1M380.8 257.9v-1h2.7v1M397.5 257.9v-1h2.6v1M400.1 251h3.4v1.7h-3.4zM400.1 254.4h3.4v1.7h-3.4z"/>
<path d="M414.1 257.9v-1h2.7v1M422.5 257.9v-1l1 1M479.1 257.9v-1h2.7v1M479.1 256.9v-96.7h9.3v98.7h-9.3v-1M479.1 257.9h9.3M485.5 257.9v-1h.9v1M72.2 313.9l1.1-.4h218.5a1.52 1.52 0 0 1 1.5 1.5v11a1.52 1.52 0 0 1-1.5 1.5h-36a2.51 2.51 0 0 1-2.5-2.5v-3.2l-.8-.8h-24.2l-.6 .2-.4 .6v3.2a2.51 2.51 0 0 1-2.5 2.5h-151.5a1.48 1.48 0 0 1-1.5-1.5v-11zM75.7 319.4l.8-.4 5.3-.1a1.55 1.55 0 0 1 1.5 1.6 1.55 1.55 0 0 1-1.5 1.5h-5a1.55 1.55 0 0 1-1.4-.9 1.55 1.55 0 0 1 .3-1.7zM282.2 319.4l.8-.4 5.3-.1a1.55 1.55 0 0 1 1.5 1.6 1.55 1.55 0 0 1-1.5 1.5h-5a1.55 1.55 0 0 1-1.4-.9 1.55 1.55 0 0 1 .3-1.7zM360.5 359.2h69.9M405 349.7v63.5M430.4 349.7v63.5"/>
<path d="M360.5 368.7h69.9M360.5 378.3h69.9M430.4 365.4h127M360.5 387.8h69.9M360.5 397.3h69.9M430.4 394.1h127M443.1 394.1v12.7M468.5 394.1v12.7M544.7 394.1v12.7M360.5 406.8h196.9M458.8 406.8v6.4M506.6 406.8v6.4"/>
<circle cx="307.8" cy="176" r="1.06"/>
<circle cx="307.8" cy="171" r="1.06"/>
<circle cx="311.1" cy="176" r="1.06"/>
<circle cx="311.1" cy="171" r="1.06"/>
<circle cx="314.5" cy="171" r="1.07"/>
<circle cx="314.5" cy="176" r="1.07"/>
<circle cx="332.8" cy="171" r="1.07"/>
<circle cx="332.8" cy="176" r="1.07"/>
<circle cx="336.1" cy="171" r="1.06"/>
<circle cx="336.1" cy="176" r="1.06"/>
<circle cx="339.4" cy="176" r="1.06"/>
<circle cx="339.4" cy="171" r="1.06"/>
<circle cx="348" cy="171" r="1.06"/>
<circle cx="348" cy="176" r="1.06"/>
<circle cx="348" cy="166" r="1.07"/>
<circle cx="351.3" cy="171" r="1.07"/>
<circle cx="351.3" cy="176" r="1.07"/>
<circle cx="351.3" cy="166" r="1.07"/>
<circle cx="354.6" cy="171" r="1.07"/>
<circle cx="354.6" cy="176" r="1.07"/>
<circle cx="354.6" cy="166" r="1.07"/>
<circle cx="373" cy="176" r="1.06"/>
<circle cx="373" cy="171" r="1.06"/>
<circle cx="373" cy="166" r="1.07"/>
<circle cx="376.3" cy="176" r="1.07"/>
<circle cx="376.3" cy="171" r="1.07"/>
<circle cx="376.3" cy="166" r="1.07"/>
<circle cx="379.6" cy="171" r="1.07"/>
<circle cx="379.6" cy="176" r="1.07"/>
<circle cx="379.6" cy="166" r="1.07"/>
<circle cx="386" cy="176" r="1.07"/>
<circle cx="386" cy="171" r="1.07"/>
<circle cx="389.3" cy="171" r="1.07"/>
<circle cx="389.3" cy="176" r="1.07"/>
<circle cx="392.6" cy="171" r="1.06"/>
<circle cx="392.6" cy="176" r="1.06"/>
<circle cx="410.9" cy="171" r="1.06"/>
<circle cx="410.9" cy="176" r="1.06"/>
<circle cx="414.3" cy="176" r="1.07"/>
<circle cx="414.3" cy="171" r="1.07"/>
<circle cx="417.6" cy="171" r="1.07"/>
<circle cx="417.6" cy="176" r="1.07"/>
<circle cx="307.8" cy="181" r="1.05"/>
<circle cx="311.1" cy="181" r="1.05"/>
<circle cx="314.4" cy="181" r="1.06"/>
<circle cx="332.8" cy="181" r="1.06"/>
<circle cx="336.1" cy="181" r="1.05"/>
<circle cx="339.4" cy="181" r="1.05"/>
<circle cx="385.9" cy="181" r="1.06"/>
<circle cx="389.3" cy="181" r="1.06"/>
<circle cx="392.6" cy="181" r="1.05"/>
<circle cx="410.9" cy="181" r="1.05"/>
<circle cx="414.3" cy="181" r="1.06"/>
<circle cx="417.6" cy="181" r="1.06"/>
<circle cx="489.4" cy="199.7" r=".67"/>
<circle cx="517.4" cy="199.7" r=".67"/>
<circle cx="489.4" cy="219.4" r=".67"/>
<circle cx="517.4" cy="219.4" r=".67"/>
<circle cx="347.9" cy="238" r="1.05"/>
<circle cx="351.3" cy="238" r="1.06"/>
<circle cx="354.6" cy="238" r="1.06"/>
<circle cx="372.9" cy="238" r="1.05"/>
<circle cx="376.3" cy="238" r="1.06"/>
<circle cx="379.6" cy="238" r="1.06"/>
<circle cx="307.8" cy="243" r="1.05"/>
<circle cx="307.8" cy="253" r="1.06"/>
<circle cx="307.8" cy="248" r="1.07"/>
<circle cx="311.1" cy="243" r="1.05"/>
<circle cx="311.1" cy="253" r="1.06"/>
<circle cx="311.1" cy="248" r="1.07"/>
<circle cx="314.4" cy="243" r="1.06"/>
<circle cx="314.5" cy="253" r="1.07"/>
<circle cx="314.5" cy="248" r="1.07"/>
<circle cx="332.8" cy="243" r="1.06"/>
<circle cx="332.8" cy="253" r="1.07"/>
<circle cx="332.8" cy="248" r="1.07"/>
<circle cx="336.1" cy="243" r="1.05"/>
<circle cx="336.1" cy="253" r="1.06"/>
<circle cx="336.1" cy="248" r="1.07"/>
<circle cx="339.4" cy="243" r="1.05"/>
<circle cx="339.4" cy="253" r="1.06"/>
<circle cx="339.5" cy="248" r="1.07"/>
<circle cx="347.9" cy="243" r="1.05"/>
<circle cx="348" cy="248" r="1.07"/>
<circle cx="351.3" cy="243" r="1.06"/>
<circle cx="351.3" cy="248" r="1.07"/>
<circle cx="354.6" cy="243" r="1.06"/>
<circle cx="354.6" cy="248" r="1.07"/>
<circle cx="372.9" cy="243" r="1.05"/>
<circle cx="373" cy="248" r="1.07"/>
<circle cx="376.3" cy="243" r="1.06"/>
<circle cx="376.3" cy="248" r="1.07"/>
<circle cx="379.6" cy="243" r="1.06"/>
<circle cx="379.6" cy="248" r="1.07"/>
<circle cx="385.9" cy="243" r="1.06"/>
<circle cx="386" cy="253" r="1.07"/>
<circle cx="386" cy="248" r="1.07"/>
<circle cx="389.3" cy="243" r="1.06"/>
<circle cx="389.3" cy="253" r="1.07"/>
<circle cx="389.3" cy="248" r="1.07"/>
<circle cx="392.6" cy="243" r="1.06"/>
<circle cx="392.6" cy="253" r="1.06"/>
<circle cx="392.6" cy="248" r="1.07"/>
<circle cx="410.9" cy="243" r="1.05"/>
<circle cx="410.9" cy="253" r="1.06"/>
<circle cx="411" cy="248" r="1.07"/>
<circle cx="414.3" cy="243" r="1.06"/>
<circle cx="414.3" cy="253" r="1.07"/>
<circle cx="414.3" cy="248" r="1.07"/>
<circle cx="417.6" cy="243" r="1.06"/>
<circle cx="417.6" cy="253" r="1.07"/>
<circle cx="417.6" cy="248" r="1.07"/>
</g>
<g fill="none" stroke="#000" stroke-width=".35">
<path d="M233.1 39.7v1.3M217.6 56.9v108.2M219.7 55.7v109.4M228.6 50.6l1.1-.6-1.1 1.8zM229.6 41.8v1.2M241.7 41.8v1.2M284.3 50.5h18.2M288.1 47.3v50.9M288.1 50.5l2.5-.5v1zM299.9 50l2.6 .5-2.6 .5zM302.5 47.3v17.6M131.8 74.4l16.8 9.7"/>
<path d="M268.3 63.1h32.6M271.5 63.1v16.5M271.5 63.1l.5 2.5h-1zM301.4 66.5h1.1M124.6 100v1.2M143.4 99.8v118.4M146.7 82.4l1.9 1.7-2.5-.8zM206.8 84.8l1.1 .6M242.1 95.9l-14.6 10.4M271.5 91.8v16.4M301.4 95.5h1.1M126.7 101.2v.8"/>
<path d="M136.6 114.4v1.1M169 106.6l1.1 .6M229.3 104.5l.5 .8-2.3 1zM268.3 108.2h19.2M271 105.6h1l-.5 2.6zM288.1 117.2l2.5-.6v1.1zM288.1 117.2h67.7M288.1 108.7v11.6M288.3 103.5h9.7M291.5 100.3v6.4M294.8 100.3v6.4M368 117.2h67.8"/>
<path d="M426 103.5h9.6M429.1 100.3v6.4M432.4 100.3v6.4M433.3 116.6l2.5 .6-2.5 .5zM435.8 108.7v11.6M57.1 135.3l-1 .6M77.3 126.5v1.2M83.6 126.1v1.2M85 131v1.2M87.1 124v1.3M87.2 131v1.2M98.1 125.9v91.5"/>
<path d="M102.4 123.4v94M132.1 138.2l1 .6M136.6 120.6v1M136.6 126.7v1M206.8 137l1.1 .6M87.9 153l-1.1 .6M169 158.9l1.1 .6M186.3 151.3l1.1 .6M204.7 140.7l1.1 .6M233.1 159.4v1.2M284.1 150.4l9.8 9.8M292.5 158.1l1.4 2.1-2.1-1.4z"/>
<path d="M418.7 150.2h17.1M422.5 147v12.6M422.5 150.2l2.5-.5v1zM433.3 149.7l2.5 .5-2.5 .5zM435.8 147v11.6M479.1 150.6l2.5-.5v1zM479.1 150.6h16.4M479.1 147.4v12.2M507.7 150.6h16.4M521.6 150.1l2.5 .5-2.5 .5zM524.1 147.4v45.5M148.5 173.2l1.1 .6"/>
<path d="M166.9 162.5l1.1 .7M193.2 177.9l1.1 1.9-1.1-.6zM210.9 167.7l1.1 1.9-1.1-.6zM228.6 167.7l1.1 .7-1.1 .6zM229.6 161.4v1.2M241.7 161.4v1.2M284.6 170.4h16.8M288.1 170.4l2.5-.5v1zM288.1 162.8v10.8M289.1 160.2v1M299 169.9l2.4 .5-2.4 .5zM300.5 161.2h.9v1z"/>
<path d="M303.5 161.2v76.6M342.1 161.2v96.7M345.1 161.2v96.7M352.2 161.2l-.2 .5 .2 .5M353.8 161.2l-.2 .5 .2 .5M369 161.2v1M385.7 161.2v1M402.4 161.2l-.2 .5 .2 .5M419 161.2l-.2 .5 .2 .5M420.4 162.2v95.7M422.5 161.2h1l-1 1zM434.8 160.2v1"/>
<path d="M436.4 160.2h14M447.2 160.2l.6 2.5h-1.1zM447.2 160.2v43.2M480.1 160.2v1M486.4 162.2v94.7M487.4 160.2v1M489 160.2h58.3M544.1 160.2l.5 2.5h-1zM544.1 160.2v43.2M130 194.1l1 .6M132.1 190.4l1 .6M157.9 198.4l1.1 1.8-1.1-.6z"/>
<path d="M175.6 188.2l1 1.8-1-.6zM299.3 196.5l2.1-1.4-1.3 2.1zM301.4 195.1l-11 11.1M522.4 191.2h16.5M535.7 191.2v12.2M535.7 191.2l.5 2.5h-1zM111.6 204.7l1 .6M136.6 202.6v1.1M136.6 208.8v1M447.2 215.6v43.3M535.7 215.6v12.3M544.1 215.6v43.3"/>
<path d="M92.8 233.7l-1 .6M98.1 238v3.9M102.4 238v3.9M522.4 227.9h16.5M535.2 225.4h1l-.5 2.5zM77.3 246.1v1.3M83.6 245.7v1.2M85 250.6v1.3M87.1 243.7v1.2M87.2 250.6v1.3M289.1 257.9v1M303.5 254.7v3.2"/>
<path d="M348.9 256.9l.2 .5-.2 .5M365.6 256.9l.2 .5-.2 .5M382.3 256.9l.2 .5-.2 .5M398.9 256.9v1M414.2 256.9l.2 .5-.2 .5M415.7 256.9l.3 .5-.3 .5M422.5 256.9l1 1h-1zM434.8 257.9v1M436.4 258.9h14M446.7 256.4h1.1l-.6 2.5zM480.1 257.9v1M487.4 257.9v1"/>
<path d="M489 258.9h58.3M543.6 256.4h1l-.5 2.5zM288.1 260.5v11.6M288.1 268.9l2.5-.5v1zM288.1 268.9h67.7M368 268.9h67.8M433.3 268.4l2.5 .5-2.5 .5zM435.8 260.5v11.6M66.8 298h5M69.3 297.5l2.5 .5-2.5 .5zM71.8 289.3v24.1M71.8 292.5l2.5-.5v1z"/>
<path d="M71.8 292.5h104.7M76.8 298l2.5-.5v1zM76.8 298h6.3M76.8 294.8v19.4M188.6 292.5h104.7M288.3 298.7v15.5M290.8 292l2.5 .5-2.5 .5zM293.3 289.3v24.1M60.1 313.5h11.6M63.3 313.5l.5 2.5h-1zM63.3 309.7v17.8M67.7 318h1l-.5 2.5z"/>
<path d="M68.2 315.5v5M76.8 317.3v6.4M81.8 317.3v6.4M83.4 318.9h11.9M91.7 316.4h1l-.5 2.5zM92.2 313.1v5.8M216.5 318.5h1l-.5 2.5zM217 316v5M282 301.9h6.3M283.3 317.3v6.4M285.8 301.4l2.5 .5-2.5 .5zM288.3 317.3v6.4"/>
<path d="M293.3 301.9l2.5-.5v1zM293.3 301.9h5M293.4 313.5h12M301.7 311h1l-.5 2.5zM302.2 308.5v5M381.2 302.7h176.2v20.5h-176.2zM381.2 307.8h176.2M381.2 312.9h176.2M381.2 318.1h176.2M397.2 307.8v15.4M423.3 307.8v15.4M473.9 307.8v15.4"/>
<path d="M60.1 327.5h11.6M62.8 325h1l-.5 2.5zM65 320.5h7.1M68.2 327.5v6.3M68.2 327.5l.5 2.5h-1zM71.8 331.5h5M73.6 320.5h11.4M74.3 331l2.5 .5-2.5 .5zM76.8 325.2v9.5M81.8 331.5l2.5-.5v1zM81.8 331.5h6.3M81.8 325.2v9.5"/>
<path d="M83.4 322h11.9M92.2 322v5M92.2 322l.5 2.5h-1zM213.8 321h12.9M217 327.5v4.5M217 327.5l.5 2.5h-1zM227.3 326.6v20.9M253.3 326.6v12.6M253.3 336l2.5-.5v1zM253.3 336h14.9M278.4 336h14.9M280.1 320.5h11.4"/>
<path d="M290.8 335.5l2.5 .5-2.5 .5zM293 320.5h12.4M293.3 327.6v19.9M302.2 320.5v6.3M302.2 320.5l.5 2.5h-1zM227.3 344.4l2.5-.5v1zM227.3 344.4h26.9M266.4 344.4h26.9M290.8 343.9l2.5 .5-2.5 .5zM107.7 368.1h159.1v15.4h-159.1zM107.7 373.2h159.1M107.7 378.4h159.1"/>
<path d="M132.7 373.2v10.3M187.7 373.2v10.3"/>
<circle cx="128.5" cy="72.5" r="3.8"/>
<circle cx="245.2" cy="93.7" r="3.8"/>
<circle cx="281.5" cy="147.7" r="3.8"/>
<circle cx="287.7" cy="208.9" r="3.8"/>
</g>
<g fill="#000" stroke="#000" stroke-width=".35">
<path d="M228.6 50.6l1.1-.6-1.1 1.8zM288.1 50.5l2.5-.5v1zM299.9 50l2.6 .5-2.6 .5zM271.5 63.1l.5 2.5h-1zM146.7 82.4l1.9 1.7-2.5-.8zM229.3 104.5l.5 .8-2.3 1zM271 105.6h1l-.5 2.6zM288.1 117.2l2.5-.6v1.1zM433.3 116.6l2.5 .6-2.5 .5zM292.5 158.1l1.4 2.1-2.1-1.4zM422.5 150.2l2.5-.5v1zM433.3 149.7l2.5 .5-2.5 .5z"/>
<path d="M479.1 150.6l2.5-.5v1zM521.6 150.1l2.5 .5-2.5 .5zM193.2 177.9l1.1 1.9-1.1-.6zM210.9 167.7l1.1 1.9-1.1-.6zM228.6 167.7l1.1 .7-1.1 .6zM288.1 170.4l2.5-.5v1zM299 169.9l2.4 .5-2.4 .5zM300.5 161.2h.9v1zM422.5 161.2h1l-1 1zM447.2 160.2l.6 2.5h-1.1zM544.1 160.2l.5 2.5h-1zM157.9 198.4l1.1 1.8-1.1-.6z"/>
<path d="M175.6 188.2l1 1.8-1-.6zM299.3 196.5l2.1-1.4-1.3 2.1zM535.7 191.2l.5 2.5h-1zM535.2 225.4h1l-.5 2.5zM422.5 256.9l1 1h-1zM446.7 256.4h1.1l-.6 2.5zM543.6 256.4h1l-.5 2.5zM288.1 268.9l2.5-.5v1zM433.3 268.4l2.5 .5-2.5 .5zM69.3 297.5l2.5 .5-2.5 .5zM71.8 292.5l2.5-.5v1zM76.8 298l2.5-.5v1z"/>
<path d="M290.8 292l2.5 .5-2.5 .5zM63.3 313.5l.5 2.5h-1zM67.7 318h1l-.5 2.5zM91.7 316.4h1l-.5 2.5zM216.5 318.5h1l-.5 2.5zM285.8 301.4l2.5 .5-2.5 .5zM293.3 301.9l2.5-.5v1zM301.7 311h1l-.5 2.5zM62.8 325h1l-.5 2.5zM68.2 327.5l.5 2.5h-1zM74.3 331l2.5 .5-2.5 .5zM81.8 331.5l2.5-.5v1z"/>
<path d="M92.2 322l.5 2.5h-1zM217 327.5l.5 2.5h-1zM253.3 336l2.5-.5v1zM290.8 335.5l2.5 .5-2.5 .5zM302.2 320.5l.5 2.5h-1zM227.3 344.4l2.5-.5v1zM290.8 343.9l2.5 .5-2.5 .5z"/>
</g>
<g fill="none" stroke="#000" stroke-width=".71">
<path d="M36.7 6.8h520.7v406.4h-520.7zM157.3 3.2v3.6M297 .4v6.4l-2.2-3.8h4.5l-2.3 3.8M436.7 3.2v3.6M33.1 102h3.6M557.4 102h3.6M30.3 210h6.4l-3.8-2.2v4.4l3.8-2.2M557.4 210l3.8 2.2v-4.4l-3.8 2.2h6.3M33.1 317.9h3.6M557.4 317.9h3.6M157.3 413.2v3.6M297 413.2l2.3 3.8h-4.5l2.2-3.8v6.3"/>
<path d="M436.7 413.2v3.6"/>
</g>
<path d="M360.5 349.7h196.9v63.5h-196.9z" fill="none" stroke="#000" stroke-width=".51"/>
<text font-size="8.2" x="255.9" y="24.3">CONJUNTO SOLDADO</text>
<g font-size="6.3">
<text x="431.1" y="379">Pedales automoción ProSauto. V005. Planos</text>
<text x="431.1" y="386.6">producción metal</text>
<text x="434.8" y="404.7">C</text>
<text x="469.2" y="406">PDL-AUT-05-MET02</text>
</g>
<g font-size="5.5">
<text x="276.2" y="31.7">1 UNIDAD SOLDADA</text>
<text x="260.2" y="38.2">P-EBTC-05-SSP001 ID Ref: 1216</text>
</g>
<g font-size="4.4">
<text x="420.4" y="286">P-EBTC-05-SSP001</text>
<text x="427.3" y="291.2">SCALE 1 / 3</text>
<text x="164.6" y="337.2">P-BTC-05-CSSI001</text>
<text x="171.1" y="342.4">SCALE 1 / 2</text>
<text x="361.3" y="358.4">Adrián Parro</text>
<text x="405.8" y="357.8">22/10/2013</text>
<text x="485.1" y="359.2">Simumak</text>
<text x="361.3" y="367.1">Sergio Torremocha</text>
<text x="405.8" y="367.3">22/10/2013</text>
</g>
<text font-size="4.1" x="360.2" y="344.4">Conjunto soldado acabado cincado amarillo trivalente</text>
<g font-size="3.5">
<text x="86.6" y="5.8">4</text>
<text x="226.3" y="5.8">3</text>
<text x="365.9" y="5.8">2</text>
<text x="505.6" y="5.8">1</text>
<text x="33.2" y="49.4">D</text>
<text x="274.9" y="51.8">43.00</text>
<text x="558.5" y="49.4">D</text>
<text x="127.5" y="73.8">2</text>
<text x="244.3" y="95">1</text>
<text x="272.8" y="91" transform="rotate(-90 272.8 91)">135.00</text>
<text x="356.7" y="118.4">443.00</text>
<text x="280.5" y="149">2</text>
<text x="409.2" y="151.5">40.00</text>
<text x="496.3" y="151.9">135.00</text>
<text x="33.4" y="157.3">C</text>
<text x="558.6" y="157.3">C</text>
<text x="275.2" y="171.7">40.00</text>
<text x="286.8" y="210.1">1</text>
<text x="448.5" y="214.8" transform="rotate(-90 448.5 214.8)">296.00</text>
<text x="536.9" y="214.8" transform="rotate(-90 536.9 214.8)">110.00</text>
<text x="545.4" y="214.8" transform="rotate(-90 545.4 214.8)">296.00</text>
<text x="33.4" y="265.2">B</text>
<text x="558.6" y="265.2">B</text>
<text x="356.7" y="270.1">443.00</text>
<text x="177.3" y="293.8">443.00</text>
<text x="83.9" y="299.3">10.00</text>
<text x="272.5" y="303.2">10.00</text>
<text x="64.6" y="308.9" transform="rotate(-90 64.6 308.9)">28.00</text>
<text x="385.2" y="311.7">ITEM</text>
<text x="406.9" y="311.7">QTY</text>
<text x="437.1" y="311.7">PART NUMBER</text>
<text x="460.1" y="306.5">PARTS LIST</text>
<text x="504.7" y="311.7">DESCRIPTION</text>
<text x="93.5" y="312.3" transform="rotate(-90 93.5 312.3)">6.20</text>
<text x="388.2" y="316.8">1</text>
<text x="409.3" y="316.8">1</text>
<text x="424.1" y="316.8">P-BTC-05-CHPE001</text>
<text x="474.7" y="316.8">Chapa Soporte Pedales, espesor 3 mm</text>
<text x="388.2" y="321.9">2</text>
<text x="409.3" y="321.9">2</text>
<text x="424.1" y="321.9">P-BTC-05-CSSI001</text>
<text x="474.7" y="322">Chapa Resistencia Inferior, espesor 3 mm</text>
<text x="88.9" y="332.7">10.00</text>
<text x="218.3" y="341.4" transform="rotate(-90 218.3 341.4)">13.00</text>
<text x="269" y="337.2">80.00</text>
<text x="303.5" y="336.2" transform="rotate(-90 303.5 336.2)">14.00</text>
<text x="69.4" y="343.2" transform="rotate(-90 69.4 343.2)">14.00</text>
<text x="255" y="345.6">132.00</text>
<text x="361.3" y="353">DRAWN</text>
<text x="361.3" y="362.5">CHECKED</text>
<text x="178.1" y="371.9">PARTS LIST</text>
<text x="431.1" y="368.7">TITLE</text>
<text x="33.4" y="373.2">A</text>
<text x="116.9" y="377.1">QTY</text>
<text x="148.8" y="377.1">PART NUMBER</text>
<text x="216.3" y="377.1">DESCRIPTION</text>
<text x="361.3" y="372.1">QA</text>
<text x="558.6" y="373.2">A</text>
<text x="119.2" y="382.2">2</text>
<text x="133.6" y="382.2">P-BTC-05-CSSI001</text>
<text x="188.6" y="382.3">Chapa Resistencia Inferior, espesor 3 mm</text>
<text x="361.3" y="381.6">MFG</text>
<text x="361.3" y="391.2">APPROVED</text>
<text x="433.2" y="397.5">SIZE</text>
<text x="469.2" y="397.5">DWG NO</text>
<text x="547.9" y="397.4">REV</text>
<text x="431.1" y="410.2">SCALE</text>
<text x="507.3" y="412.4">SHEET 9 OF 10</text>
<text x="86.6" y="416.7">4</text>
<text x="226.3" y="416.7">3</text>
<text x="365.9" y="416.7">2</text>
<text x="505.6" y="416.7">1</text>
</g>
</svg>
